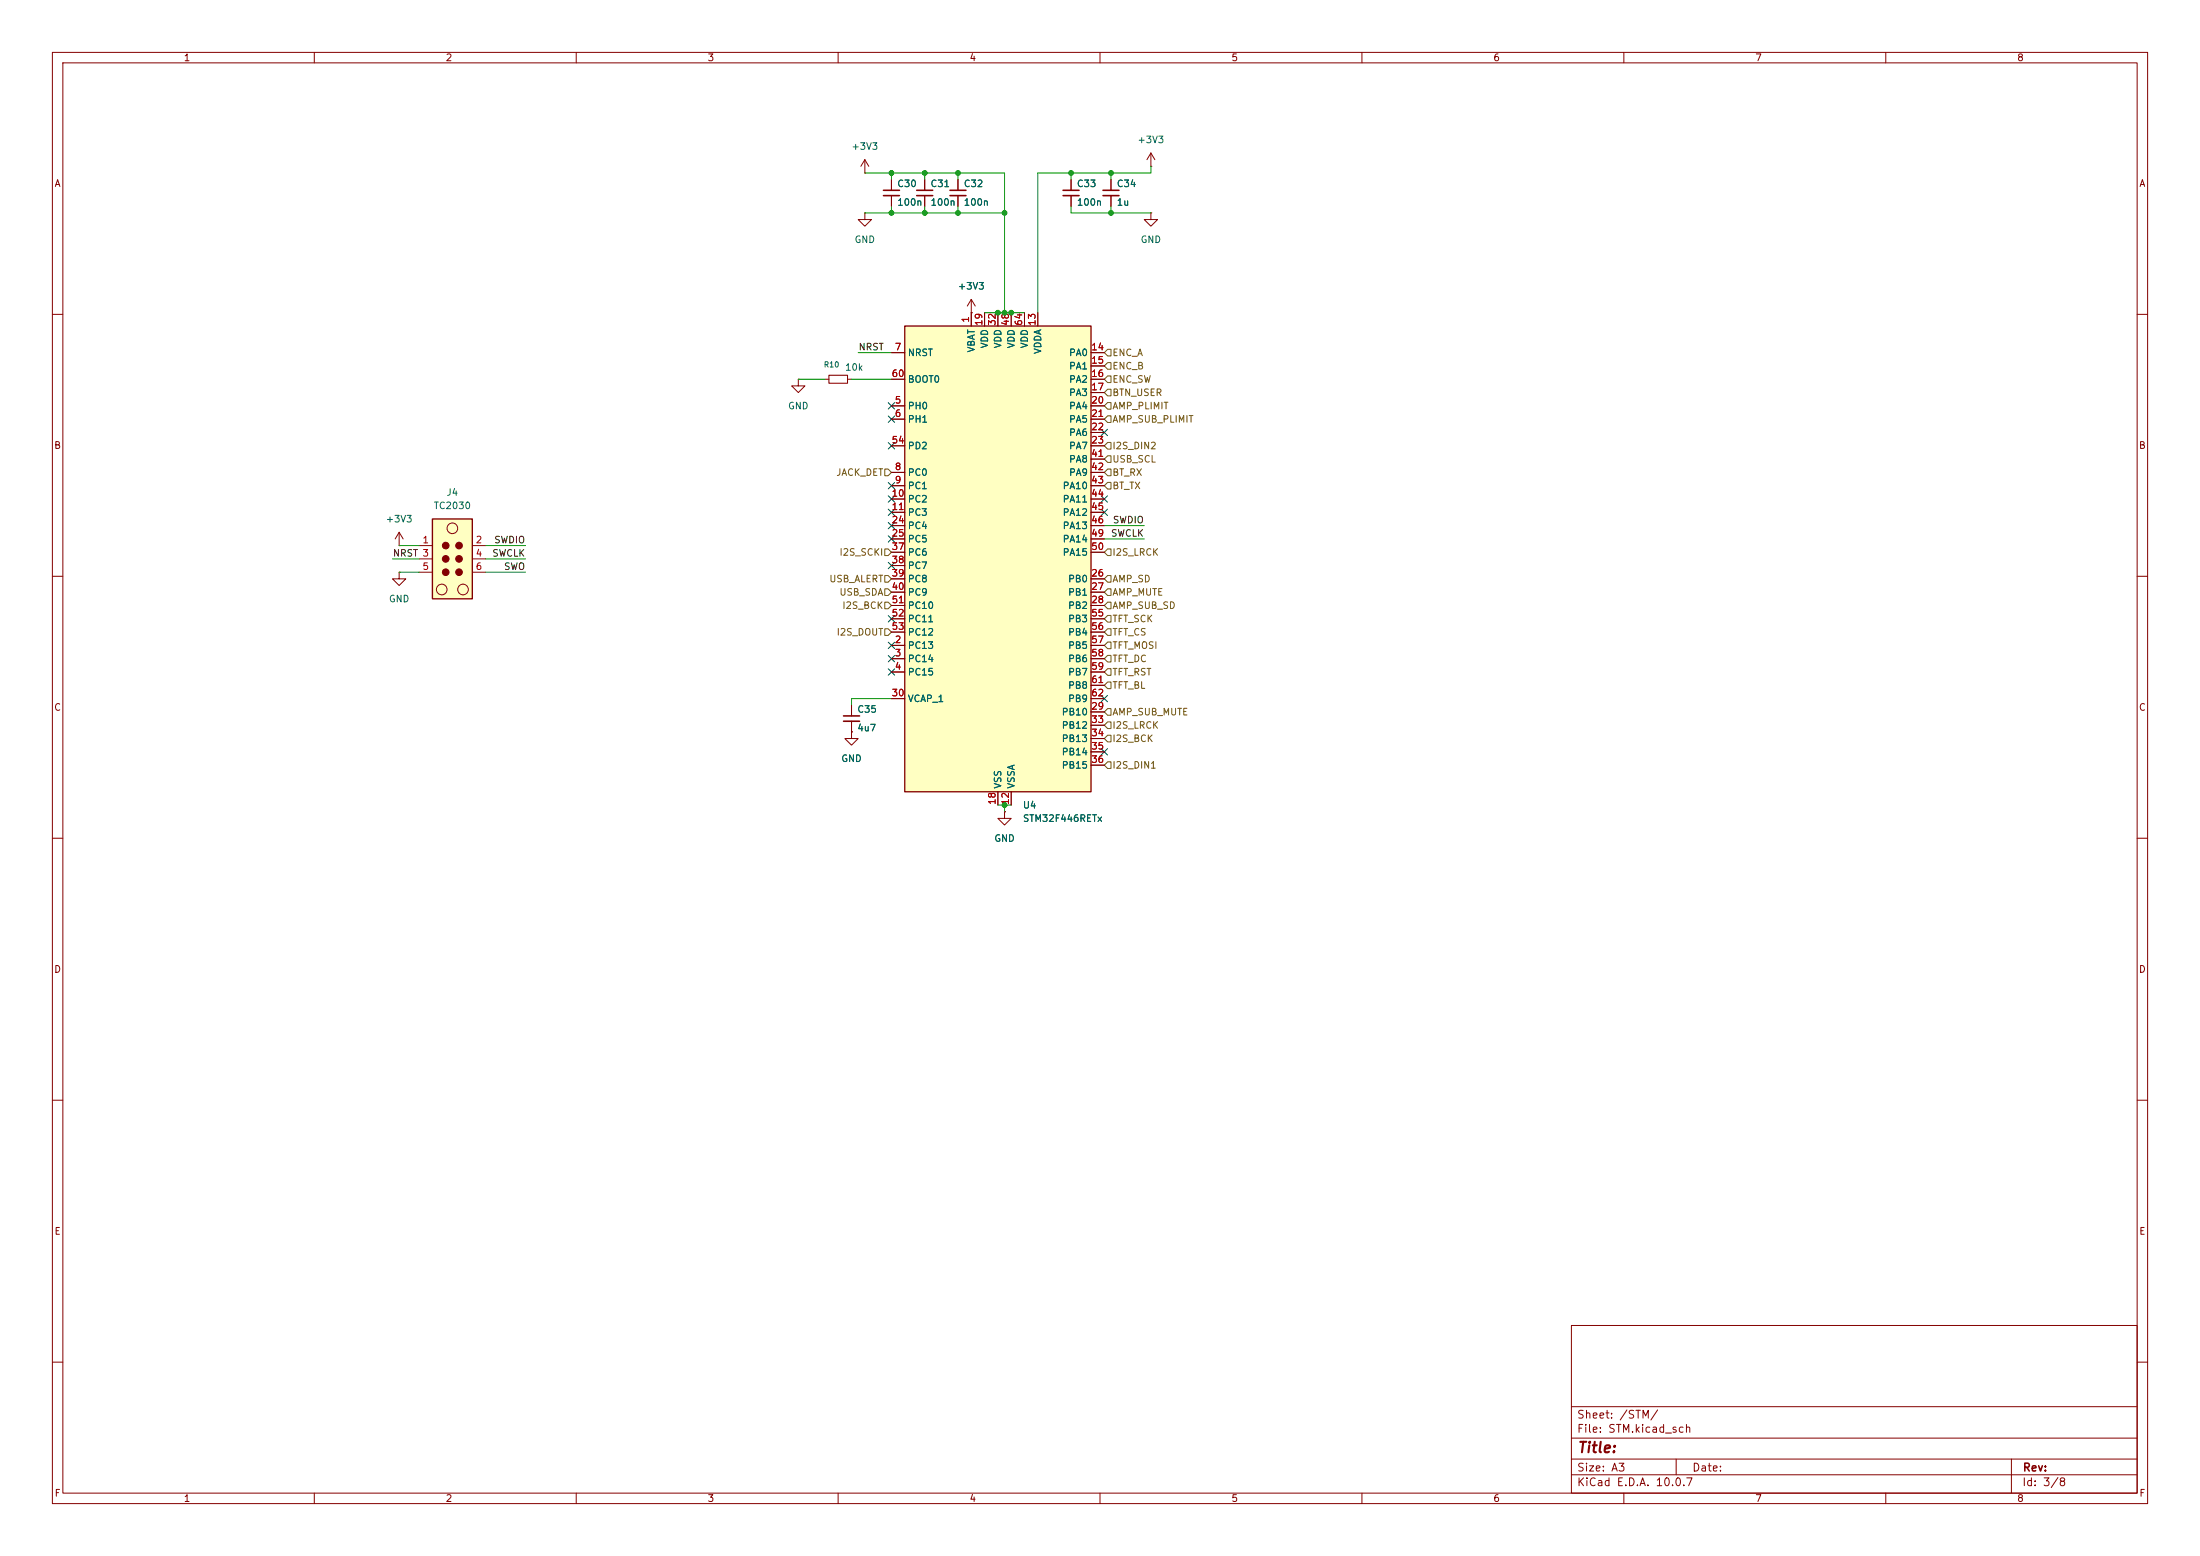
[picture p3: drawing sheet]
<svg xmlns="http://www.w3.org/2000/svg" width="420mm" height="297mm" viewBox="0 0 420 297" stroke-linecap="round" stroke-linejoin="round" font-family="sans-serif">
<g fill="none" stroke="#840000" stroke-width=".19">
<path d="M10 10h400v277h-400zM12 12h396v273h-396zM60 10v2M110 10v2M160 10v2M210 10v2M260 10v2M310 10v2M360 10v2M165.1 33h.1M165.1 30.5l-.8 1.3M165.1 30.5l.8 1.3"/>
<path d="M165.1 30.5v2.5M176.5 34.3v2M176.5 37.3v2.1M182.9 34.3v2M182.9 37.3v2.1M204.5 34.3v2M204.5 37.3v2.1M185.4 59.7h.1M185.4 57.2l-.7 1.2M185.4 57.2l.8 1.2M185.4 57.2v2.5M219.7 40.6v1.3h1.3l-1.3 1.3-1.3-1.3h1.3"/>
<path d="M219.7 40.6h.1M10 60h2M157.5 72.4h.7M161.8 72.4h.8M408 60h2M10 110h2M76.2 109.2v1.3h1.3l-1.3 1.3-1.3-1.3h1.3M76.2 109.2h.1M408 110h2M10 160h2M408 160h2M10 210h2"/>
<path d="M408 210h2M300 253h108v32h-108zM10 260h2M300 278.5h108M300 274.5h108M300 268.5h108M320 278.5v3M384 278.5v6.5M408 260h2M60 285v2M110 285v2M160 285v2"/>
<path d="M210 285v2M260 285v2M300 281.5h108M310 285v2M360 285v2"/>
</g>
<path d="M175 36.3h3.1M175 37.3h3.1M181.4 36.3h3M181.4 37.3h3M202.9 36.3h3.1M202.9 37.3h3.1" fill="none" stroke="#840000" stroke-width=".3"/>
<path d="M158.2 71.6h3.6v1.6h-3.6z" fill="none" stroke="#840000" stroke-width=".2"/>
<path d="M172.7 62.2h35.6v88.9h-35.6z" fill="#ffffc2"/>
<path d="M172.7 62.2h35.6v88.9h-35.6z" fill="none" stroke="#840000" stroke-width=".25"/>
<g fill="none" stroke="#840000" stroke-width=".19">
<path d="M170.2 34.3v2M170.2 37.3v2.1M212.1 34.3v2M212.1 37.3v2.1M219.7 31.8h.1M219.7 29.2l-.8 1.3M219.7 29.2l.8 1.3M219.7 29.2v2.6M165.1 40.6v1.3h1.3l-1.3 1.3-1.3-1.3h1.3M165.1 40.6h.1M185.4 59.7v2.5M188 59.7v2.5"/>
<path d="M190.5 59.7v2.5M193 59.7v2.5M195.6 59.7v2.5M198.1 59.7v2.5M170.2 77.5h2.5M170.2 67.3h2.5M170.2 72.4h2.5M208.3 77.5h2.5M208.3 67.3h2.5M208.3 69.9h2.5M208.3 72.4h2.5M208.3 74.9h2.5"/>
<path d="M170.2 80h2.5M170.2 90.2h2.5M170.2 92.7h2.5M170.2 95.3h2.5M170.2 97.8h2.5M170.2 85.1h2.5M208.3 80h2.5M208.3 90.2h2.5M208.3 92.7h2.5M208.3 95.3h2.5M208.3 97.8h2.5M208.3 82.6h2.5"/>
<path d="M208.3 85.1h2.5M208.3 87.6h2.5M76.2 104.1h.1M76.2 101.6l-.8 1.3M76.2 101.6l.8 1.3M76.2 101.6v2.5M170.2 100.3h2.5M170.2 102.9h2.5M170.2 110.5h2.5M170.2 113h2.5M170.2 115.6h2.5M170.2 105.4h2.5"/>
<path d="M170.2 108h2.5M170.2 118.1h2.5M208.3 100.3h2.5M208.3 102.9h2.5M208.3 110.5h2.5M208.3 113h2.5M208.3 115.6h2.5M208.3 105.4h2.5M208.3 118.1h2.5M162.6 139.7v1.3h1.2l-1.2 1.2-1.3-1.2h1.3M162.6 139.7h.1M162.6 134.6v2.1"/>
<path d="M162.6 137.7v2M170.2 123.2h2.5M170.2 125.7h2.5M170.2 128.3h2.5M170.2 133.4h2.5M170.2 120.7h2.5M208.3 123.2h2.5M208.3 125.7h2.5M208.3 128.3h2.5M208.3 135.9h2.5M208.3 133.4h2.5M208.3 138.4h2.5"/>
<path d="M208.3 120.7h2.5M208.3 130.8h2.5M190.5 151.1v2.6M191.8 154.9v1.3h1.2l-1.2 1.3-1.3-1.3h1.3M191.8 154.9h.1M193 151.1v2.6M208.3 141h2.5M208.3 143.5h2.5M208.3 146.1h2.5"/>
</g>
<path d="M168.7 36.3h3M168.7 37.3h3M210.6 36.3h3M210.6 37.3h3M161 136.7h3.1M161 137.7h3.1" fill="none" stroke="#840000" stroke-width=".3"/>
<path d="M82.5 99.1h7.7v15.2h-7.7z" fill="#ffffc2"/>
<path d="M82.5 99.1h7.7v15.2h-7.7z" fill="none" stroke="#840000" stroke-width=".25"/>
<g fill="none" stroke="#840000" stroke-width=".19">
<path d="M170.2 34.3v2M170.2 37.3v2.1M176.5 34.3v2M176.5 37.3v2.1M182.9 34.3v2M182.9 37.3v2.1M204.5 34.3v2M204.5 37.3v2.1M212.1 34.3v2M212.1 37.3v2.1M185.4 59.7h.1M185.4 59.7v2.5"/>
<path d="M188 59.7v2.5M190.5 59.7v2.5M193 59.7v2.5M195.6 59.7v2.5M198.1 59.7v2.5M152.4 72.4v1.3h1.3l-1.3 1.2-1.3-1.2h1.3M152.4 72.4h.1M170.2 77.5h2.5M170.2 67.3h2.5M170.2 72.4h2.5M208.3 77.5h2.5M208.3 67.3h2.5"/>
<path d="M208.3 69.9h2.5M208.3 72.4h2.5M208.3 74.9h2.5M170.2 80h2.5M170.2 90.2h2.5M170.2 92.7h2.5M170.2 95.3h2.5M170.2 97.8h2.5M170.2 85.1h2.5M208.3 80h2.5M208.3 90.2h2.5M208.3 92.7h2.5"/>
<path d="M208.3 95.3h2.5M208.3 97.8h2.5M208.3 82.6h2.5M208.3 85.1h2.5M208.3 87.6h2.5M80 104.1h2.5M80 106.7h2.5M80 109.2h2.5M90.2 104.1h2.5M90.2 106.7h2.5M90.2 109.2h2.5M170.2 100.3h2.5"/>
<path d="M170.2 102.9h2.5M170.2 110.5h2.5M170.2 113h2.5M170.2 115.6h2.5M170.2 105.4h2.5M170.2 108h2.5M170.2 118.1h2.5M208.3 100.3h2.5M208.3 102.9h2.5M208.3 110.5h2.5M208.3 113h2.5M208.3 115.6h2.5"/>
<path d="M208.3 105.4h2.5M208.3 118.1h2.5M162.6 139.7h.1M162.6 134.6v2.1M162.6 137.7v2M170.2 123.2h2.5M170.2 125.7h2.5M170.2 128.3h2.5M170.2 133.4h2.5M170.2 120.7h2.5M208.3 123.2h2.5M208.3 125.7h2.5"/>
<path d="M208.3 128.3h2.5M208.3 135.9h2.5M208.3 133.4h2.5M208.3 138.4h2.5M208.3 120.7h2.5M208.3 130.8h2.5M190.5 151.1v2.6M191.8 154.9h.1M193 151.1v2.6M208.3 141h2.5M208.3 143.5h2.5M208.3 146.1h2.5"/>
<circle cx="84.3" cy="112.5" r="1.02"/>
<circle cx="86.4" cy="100.8" r="1.02"/>
<circle cx="88.4" cy="112.5" r="1.02"/>
</g>
<g fill="#840000" stroke="#840000" stroke-width=".19">
<circle cx="85.1" cy="104.1" r=".63"/>
<circle cx="85.1" cy="106.7" r=".63"/>
<circle cx="85.1" cy="109.2" r=".63"/>
<circle cx="87.6" cy="104.1" r=".63"/>
<circle cx="87.6" cy="106.7" r=".63"/>
<circle cx="87.6" cy="109.2" r=".63"/>
</g>
<g fill="none" stroke="#725600" stroke-width=".19">
<path d="M211.5 76.8h.6v1.3h-.6l-.7-.6zM211.5 79.4h.6v1.2h-.6l-.7-.6zM211.5 71.8h.6v1.2h-.6l-.7-.6zM211.5 69.2h.6v1.3h-.6l-.7-.6zM211.5 66.7h.6v1.2h-.6l-.7-.6zM211.5 74.3h.6v1.3h-.6l-.7-.7zM168.9 89.5h.6l.7 .7-.7 .6h-.6zM211.5 92.1h.6v1.2h-.6l-.7-.6zM211.5 89.5h.6v1.3h-.6l-.7-.6zM211.5 87h.6v1.3h-.6l-.7-.7zM211.5 84.5h.6v1.2h-.6l-.7-.6zM168.9 114.9h.6l.7 .7-.7 .6h-.6z"/>
<path d="M168.9 112.4h.6l.7 .6-.7 .7h-.6zM168.9 104.8h.6l.7 .6-.7 .6h-.6zM168.9 109.9h.6l.7 .6-.7 .6h-.6zM211.5 104.8h.6v1.2h-.6l-.7-.6zM211.5 114.9h.6v1.3h-.6l-.7-.6zM211.5 112.4h.6v1.3h-.6l-.7-.7zM211.5 117.5h.6v1.2h-.6l-.7-.6zM211.5 109.9h.6v1.2h-.6l-.7-.6zM168.9 120h.6l.7 .7-.7 .6h-.6zM211.5 127.6h.6v1.3h-.6l-.7-.6zM211.5 120h.6v1.3h-.6l-.7-.6zM211.5 125.1h.6v1.3h-.6l-.7-.7z"/>
<path d="M211.5 130.2h.6v1.2h-.6l-.7-.6zM211.5 137.8h.6v1.3h-.6l-.7-.7zM211.5 135.3h.6v1.2h-.6l-.7-.6zM211.5 122.6h.6v1.2h-.6l-.7-.6zM211.5 145.4h.6v1.3h-.6l-.7-.6zM211.5 140.3h.6v1.3h-.6l-.7-.6z"/>
</g>
<g fill="none" stroke="#009600" stroke-width=".19">
<path d="M165.1 33h26.7v26.7M170.2 33v1.3M170.2 39.4v1.2M176.5 33v1.3M176.5 39.4v1.2M182.9 33v1.3M182.9 39.4v1.2M204.5 39.4v1.2h15.2M204.5 33v1.3M212.1 33v1.3M212.1 39.4v1.2M219.7 31.8v1.2h-21.6v26.7"/>
<path d="M165.1 40.6h26.7M188 59.7h7.6M152.4 72.4h5.1M162.6 72.4h7.6M163.8 67.3h6.4M74.9 106.7h5.1M76.2 109.2h3.8M76.2 104.1h3.8M92.7 106.7h7.6M92.7 109.2h7.6M92.7 104.1h7.6M210.8 100.3h7.6"/>
<path d="M210.8 102.9h7.6M170.2 133.4h-7.6v1.2M190.5 153.7h2.5M191.8 153.7v1.2"/>
</g>
<g fill="none" stroke="#000084" stroke-width=".19">
<path d="M169.6 79.4l1.2 1.2M169.6 76.9l1.2 1.2M170.8 79.4l-1.2 1.2M170.8 76.9l-1.2 1.2M169.6 84.5l1.2 1.2M169.6 99.7l1.2 1.2M169.6 97.2l1.2 1.2M169.6 94.6l1.2 1.3M169.6 92.1l1.2 1.2M170.8 84.5l-1.2 1.2M170.8 99.7l-1.2 1.2M170.8 97.2l-1.2 1.2"/>
<path d="M170.8 94.6l-1.2 1.3M170.8 92.1l-1.2 1.2M210.2 94.6l1.2 1.3M210.2 81.9l1.2 1.3M210.2 97.2l1.2 1.2M211.4 81.9l-1.2 1.3M211.4 94.6l-1.2 1.3M211.4 97.2l-1.2 1.2M169.6 117.5l1.2 1.2M169.6 102.3l1.2 1.2M169.6 107.3l1.2 1.3M170.8 117.5l-1.2 1.2"/>
<path d="M170.8 102.3l-1.2 1.2M170.8 107.3l-1.2 1.3M169.6 122.6l1.2 1.2M169.6 127.7l1.2 1.2M169.6 125.1l1.2 1.2M170.8 122.6l-1.2 1.2M170.8 127.7l-1.2 1.2M170.8 125.1l-1.2 1.2M210.2 132.7l1.2 1.3M211.4 132.7l-1.2 1.3M210.2 142.9l1.2 1.2M211.4 142.9l-1.2 1.2"/>
</g>
<g fill="#009600" stroke="#009600" stroke-width=".19">
<circle cx="191.8" cy="59.7" r=".46"/>
<circle cx="170.2" cy="40.6" r=".46"/>
<circle cx="190.5" cy="59.7" r=".46"/>
<circle cx="191.8" cy="153.7" r=".46"/>
<circle cx="176.5" cy="40.6" r=".46"/>
<circle cx="182.9" cy="40.6" r=".46"/>
<circle cx="182.9" cy="33" r=".46"/>
<circle cx="191.8" cy="40.6" r=".46"/>
<circle cx="193" cy="59.7" r=".46"/>
<circle cx="204.5" cy="33" r=".46"/>
<circle cx="212.1" cy="33" r=".46"/>
<circle cx="212.1" cy="40.6" r=".46"/>
<circle cx="176.5" cy="33" r=".46"/>
<circle cx="170.2" cy="33" r=".46"/>
</g>
<text font-size="2" fill="#840000" x="301" y="277.8">Title:</text>
<g font-size="1.5" fill="#840000">
<text x="300.9" y="273.8">File: STM.kicad_sch</text>
<text x="300.9" y="271.1">Sheet: /STM/</text>
<text x="300.9" y="281.2">Size: A3</text>
<text x="322.9" y="281.2">Date:</text>
<text x="386" y="281.2">Rev:</text>
<text x="300.9" y="284">KiCad E.D.A. 10.0.7</text>
<text x="385.9" y="284">Id: 3/8</text>
</g>
<g font-size="1.3" fill="#840000">
<text x="35" y="12">1</text>
<text x="85" y="12">2</text>
<text x="135" y="12">3</text>
<text x="185" y="12">4</text>
<text x="235" y="12">5</text>
<text x="285" y="12">6</text>
<text x="335" y="12">7</text>
<text x="385" y="12">8</text>
<text x="10.3" y="36">A</text>
<text x="408.3" y="36">A</text>
<text x="10.2" y="86">B</text>
<text x="408.2" y="86">B</text>
<text x="10.2" y="136">C</text>
<text x="408.2" y="136">C</text>
<text x="10.2" y="186">D</text>
<text x="408.2" y="186">D</text>
<text x="10.3" y="236">E</text>
<text x="408.3" y="236">E</text>
<text x="10.3" y="286">F</text>
<text x="35" y="287">1</text>
<text x="85" y="287">2</text>
<text x="135" y="287">3</text>
<text x="185" y="287">4</text>
<text x="235" y="287">5</text>
<text x="285" y="287">6</text>
<text x="335" y="287">7</text>
<text x="385" y="287">8</text>
<text x="408.3" y="286">F</text>
</g>
<g font-size="1.3" fill="#006464">
<text x="162.4" y="28.9">+3V3</text>
<text x="217" y="27.6">+3V3</text>
<text x="171.2" y="36">C30</text>
<text x="171.2" y="39.6">100n</text>
<text x="177.5" y="36">C31</text>
<text x="177.5" y="39.6">100n</text>
<text x="183.9" y="36">C32</text>
<text x="183.9" y="39.6">100n</text>
<text x="205.5" y="36">C33</text>
<text x="205.5" y="39.6">100n</text>
<text x="213.1" y="36">C34</text>
<text x="213.1" y="39.6">1u</text>
<text x="163" y="46.7">GND</text>
<text x="217.6" y="46.7">GND</text>
<text x="182.8" y="55.6">+3V3</text>
<text x="161.2" y="71.1">10k</text>
<text x="173.2" y="68.3">NRST</text>
<text x="186.4" y="67.4" transform="rotate(-90 186.4 67.4)">VBAT</text>
<text x="188.9" y="66.6" transform="rotate(-90 188.9 66.6)">VDD</text>
<text x="191.5" y="66.6" transform="rotate(-90 191.5 66.6)">VDD</text>
<text x="194" y="66.6" transform="rotate(-90 194 66.6)">VDD</text>
<text x="196.5" y="66.6" transform="rotate(-90 196.5 66.6)">VDD</text>
<text x="199.1" y="67.7" transform="rotate(-90 199.1 67.7)">VDDA</text>
<text x="204" y="68.3">PA0</text>
<text x="204" y="70.8">PA1</text>
<text x="173.2" y="73.4">BOOT0</text>
<text x="204" y="73.4">PA2</text>
<text x="204" y="75.9">PA3</text>
<text x="150.3" y="78.4">GND</text>
<text x="173.2" y="78.4">PH0</text>
<text x="173.2" y="81">PH1</text>
<text x="204" y="78.4">PA4</text>
<text x="204" y="81">PA5</text>
<text x="204" y="83.5">PA6</text>
<text x="173.2" y="86.1">PD2</text>
<text x="204" y="86.1">PA7</text>
<text x="204" y="88.6">PA8</text>
<text x="85.1" y="94.9">J4</text>
<text x="173.2" y="91.1">PC0</text>
<text x="173.2" y="93.7">PC1</text>
<text x="202.8" y="93.7">PA10</text>
<text x="204" y="91.1">PA9</text>
<text x="73.5" y="100">+3V3</text>
<text x="82.7" y="97.5">TC2030</text>
<text x="173.2" y="96.2">PC2</text>
<text x="173.2" y="98.8">PC3</text>
<text x="173.2" y="101.3">PC4</text>
<text x="202.8" y="96.2">PA11</text>
<text x="202.8" y="98.8">PA12</text>
<text x="202.8" y="101.3">PA13</text>
<text x="173.2" y="103.8">PC5</text>
<text x="173.2" y="106.4">PC6</text>
<text x="202.8" y="103.8">PA14</text>
<text x="202.8" y="106.4">PA15</text>
<text x="173.2" y="108.9">PC7</text>
<text x="173.2" y="111.5">PC8</text>
<text x="173.2" y="114">PC9</text>
<text x="203.8" y="111.5">PB0</text>
<text x="203.8" y="114">PB1</text>
<text x="74.1" y="115.3">GND</text>
<text x="173.2" y="116.5">PC10</text>
<text x="173.2" y="119.1">PC11</text>
<text x="203.8" y="116.5">PB2</text>
<text x="203.8" y="119.1">PB3</text>
<text x="173.2" y="124.2">PC13</text>
<text x="173.2" y="121.6">PC12</text>
<text x="203.8" y="121.6">PB4</text>
<text x="203.8" y="124.2">PB5</text>
<text x="173.2" y="126.7">PC14</text>
<text x="173.2" y="129.2">PC15</text>
<text x="203.8" y="126.7">PB6</text>
<text x="203.8" y="129.2">PB7</text>
<text x="203.8" y="131.8">PB8</text>
<text x="163.6" y="136.3">C35</text>
<text x="173.2" y="134.3">VCAP_1</text>
<text x="202.6" y="136.9">PB10</text>
<text x="203.8" y="134.3">PB9</text>
<text x="163.6" y="139.9">4u7</text>
<text x="202.6" y="139.4">PB12</text>
<text x="202.6" y="141.9">PB13</text>
<text x="160.5" y="145.7">GND</text>
<text x="202.6" y="144.5">PB14</text>
<text x="202.6" y="147">PB15</text>
<text x="191.5" y="150.6" transform="rotate(-90 191.5 150.6)">VSS</text>
<text x="194" y="150.6" transform="rotate(-90 194 150.6)">VSSA</text>
<text x="195.2" y="154.6">U4</text>
<text x="189.7" y="161">GND</text>
<text x="195.2" y="157.2">STM32F446RETx</text>
</g>
<g font-size="1.3" fill="#a90000">
<text x="185.3" y="61.7" transform="rotate(-90 185.3 61.7)">1</text>
<text x="187.8" y="62.3" transform="rotate(-90 187.8 62.3)">19</text>
<text x="190.4" y="62.3" transform="rotate(-90 190.4 62.3)">32</text>
<text x="192.9" y="62.3" transform="rotate(-90 192.9 62.3)">48</text>
<text x="195.4" y="62.3" transform="rotate(-90 195.4 62.3)">64</text>
<text x="198" y="62.3" transform="rotate(-90 198 62.3)">13</text>
<text x="170.7" y="67.2">7</text>
<text x="208.2" y="67.2">14</text>
<text x="208.2" y="69.7">15</text>
<text x="170.1" y="72.3">60</text>
<text x="170.7" y="77.3">5</text>
<text x="208.2" y="72.3">16</text>
<text x="208.2" y="74.8">17</text>
<text x="208.2" y="77.3">20</text>
<text x="170.7" y="79.9">6</text>
<text x="208.2" y="79.9">21</text>
<text x="208.2" y="82.4">22</text>
<text x="170.1" y="85">54</text>
<text x="208.2" y="85">23</text>
<text x="208.2" y="87.5">41</text>
<text x="170.1" y="95.1">10</text>
<text x="170.7" y="90">8</text>
<text x="170.7" y="92.6">9</text>
<text x="208.2" y="90">42</text>
<text x="208.2" y="92.6">43</text>
<text x="208.2" y="95.1">44</text>
<text x="170.1" y="97.7">11</text>
<text x="170.1" y="100.2">24</text>
<text x="208.2" y="97.7">45</text>
<text x="208.2" y="100.2">46</text>
<text x="80.5" y="104">1</text>
<text x="90.7" y="104">2</text>
<text x="90.7" y="106.5">4</text>
<text x="170.1" y="102.7">25</text>
<text x="170.1" y="105.3">37</text>
<text x="170.1" y="107.8">38</text>
<text x="208.2" y="102.7">49</text>
<text x="208.2" y="105.3">50</text>
<text x="80.5" y="109.1">5</text>
<text x="90.7" y="109.1">6</text>
<text x="170.1" y="110.4">39</text>
<text x="170.1" y="112.9">40</text>
<text x="208.2" y="110.4">26</text>
<text x="208.2" y="112.9">27</text>
<text x="170.1" y="115.4">51</text>
<text x="170.1" y="118">52</text>
<text x="208.2" y="115.4">28</text>
<text x="208.2" y="118">55</text>
<text x="170.1" y="120.5">53</text>
<text x="170.7" y="123.1">2</text>
<text x="170.7" y="125.6">3</text>
<text x="208.2" y="120.5">56</text>
<text x="208.2" y="123.1">57</text>
<text x="208.2" y="125.6">58</text>
<text x="170.7" y="128.1">4</text>
<text x="208.2" y="128.1">59</text>
<text x="208.2" y="130.7">61</text>
<text x="170.1" y="133.2">30</text>
<text x="208.2" y="135.8">29</text>
<text x="208.2" y="133.2">62</text>
<text x="208.2" y="138.3">33</text>
<text x="208.2" y="140.8">34</text>
<text x="208.2" y="143.4">35</text>
<text x="208.2" y="145.9">36</text>
<text x="190.4" y="153.7" transform="rotate(-90 190.4 153.7)">18</text>
<text x="192.9" y="153.7" transform="rotate(-90 192.9 153.7)">12</text>
</g>
<g font-size="1.3" fill="#0f0f0f">
<text x="163.8" y="67.2">NRST</text>
<text x="212.3" y="100.2">SWDIO</text>
<text x="74.9" y="106.6">NRST 3</text>
<text x="93.9" y="106.6">SWCLK</text>
<text x="94.2" y="104">SWDIO</text>
<text x="212" y="102.7">SWCLK</text>
<text x="96.1" y="109.1">SWO</text>
</g>
<g font-size="1.3" fill="#725600">
<text x="212.3" y="70.8">ENC_B</text>
<text x="212.3" y="68.3">ENC_A</text>
<text x="212.3" y="73.4">ENC_SW</text>
<text x="212.3" y="75.9">BTN_USER</text>
<text x="212.3" y="78.4">AMP_PLIMIT</text>
<text x="212.3" y="81">AMP_SUB_PLIMIT</text>
<text x="212.3" y="88.6">USB_SCL</text>
<text x="212.3" y="86.1">I2S_DIN2</text>
<text x="159.5" y="91.1">JACK_DET</text>
<text x="212.3" y="93.7">BT_TX</text>
<text x="212.3" y="91.1">BT_RX</text>
<text x="160.1" y="106.4">I2S_SCKI</text>
<text x="212.3" y="106.4">I2S_LRCK</text>
<text x="158.2" y="111.5">USB_ALERT</text>
<text x="160.1" y="114">USB_SDA</text>
<text x="212.3" y="114">AMP_MUTE</text>
<text x="212.3" y="111.5">AMP_SD</text>
<text x="160.7" y="116.5">I2S_BCK</text>
<text x="212.3" y="116.5">AMP_SUB_SD</text>
<text x="212.3" y="119.1">TFT_SCK</text>
<text x="159.6" y="121.6">I2S_DOUT</text>
<text x="212.3" y="121.6">TFT_CS</text>
<text x="212.3" y="124.2">TFT_MOSI</text>
<text x="212.3" y="129.2">TFT_RST</text>
<text x="212.3" y="126.7">TFT_DC</text>
<text x="212.3" y="131.8">TFT_BL</text>
<text x="212.3" y="136.9">AMP_SUB_MUTE</text>
<text x="212.3" y="139.4">I2S_LRCK</text>
<text x="212.3" y="141.9">I2S_BCK</text>
<text x="212.3" y="147">I2S_DIN1</text>
</g>
<text font-size="1" fill="#006464" x="157.2" y="70.4">R10</text>
</svg>
